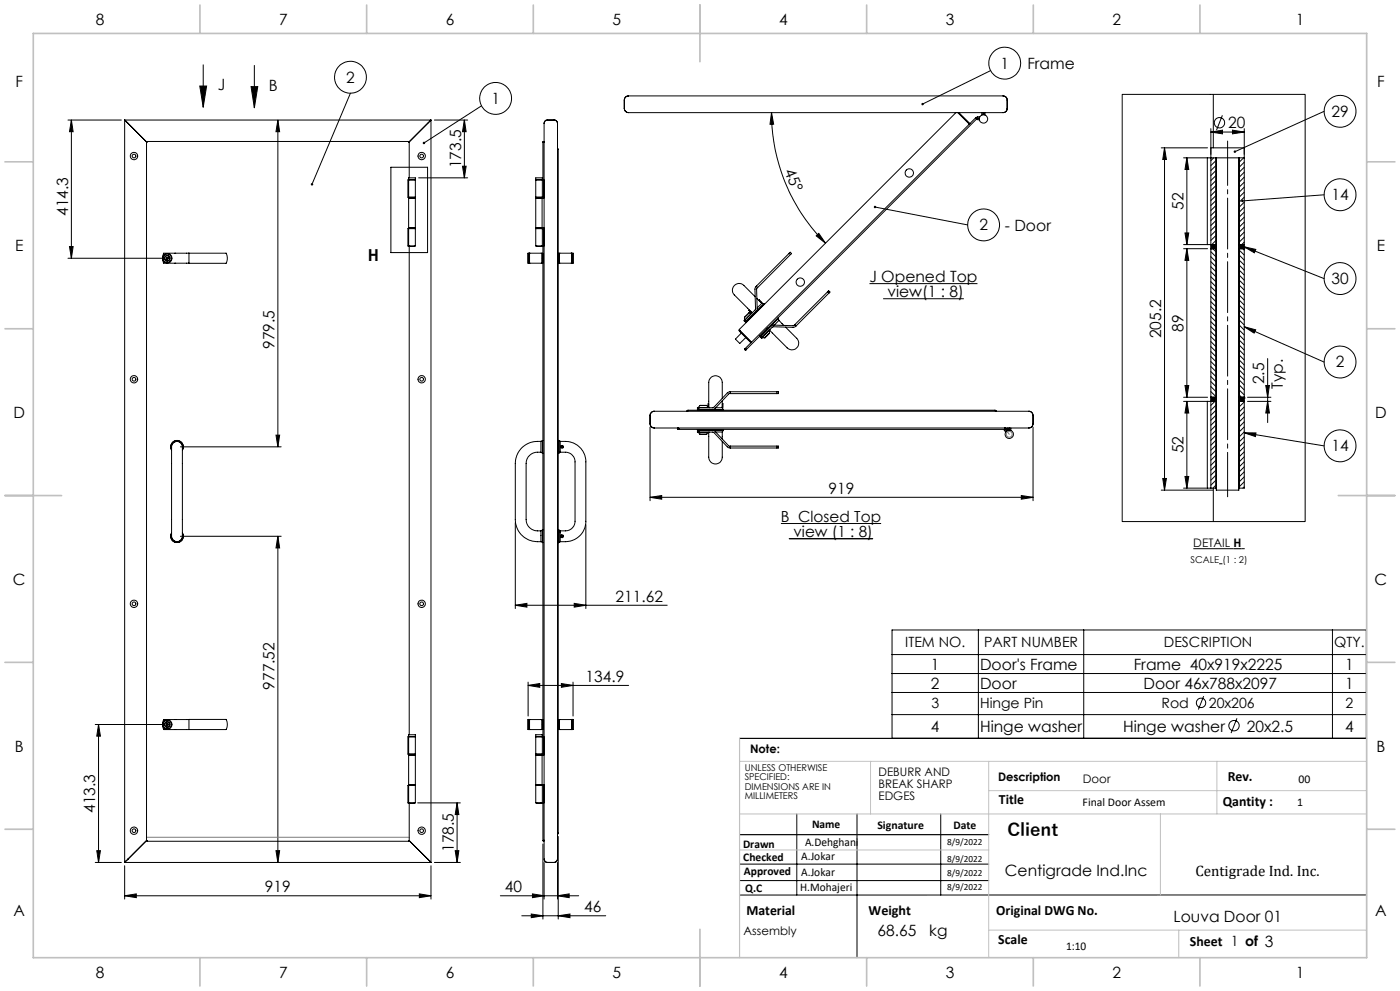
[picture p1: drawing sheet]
<svg xmlns="http://www.w3.org/2000/svg" width="420mm" height="297mm" viewBox="0 0 420 297" stroke-linecap="round" stroke-linejoin="round" font-family="sans-serif">
<g fill="none" stroke="#000" stroke-width=".3">
<path d="M61 19.4v12.7M76.3 19.6v12.7M20.4 36h16M21.4 36v41.4M21.4 36l.5 3.5h-1.1zM37.4 36l6.6 6.6M37.4 36v222.5M37.4 36h91.9M59.9 25.8h2.1l-1 6.3zM75.3 26h2l-1 6.3zM83.4 36v97.9M83.4 36l.5 3.5h-1.1z"/>
<path d="M105.1 27.9l-11.5 27.3M129.3 36l-6.6 6.6M129.3 36v222.5M130.3 36h10M139.3 36v17.3M139.3 36l.5 3.5h-1.1zM144.5 31.7l-17.3 11.2M163.6 36.2l.5-.2h2.1a1.01 1.01 0 0 1 1.1 1v220.5a1.08 1.08 0 0 1-1.1 1h-1.9a1.02 1.02 0 0 1-1.1-1v-220.5zM187.7 29l.8-.3h112.4a1.2 1.2 0 0 1 1.3 1.3v2.5a1.25 1.25 0 0 1-1.3 1.3h-112.4a1.32 1.32 0 0 1-1.2-1.3v-2.5zM231.5 33.8l.6 3.4h-1.1zM231.5 33.8a55.2 55.2 0 0 0 16.1 39.1M286.8 33.8l-65 64.9"/>
<path d="M287.3 33.8l3.5 3.4M287.4 33.8l3.4 3.3M287.7 33.8l3.3 3.2M292.7 35.3l.4 .2M292.7 35.3l-69.3 69.3M292.8 35.2a.24 .24 0 0 1 .3 0 .24 .24 0 0 1 0 .3M292.8 35.2l.1 .1M292.8 35.2l-.1 .1M292.9 35.3l.1 .1M292.9 35.3h-.1M292.9 35.4h.1M293 35.4l.1 .1"/>
<path d="M293.1 35.5l-69.3 69.4M293.8 35.6l-.6-.1-.1 .3 .7 .1M293.9 35.1l-.7-.1v.3l.6 .1M294.6 33.8v.7M295 33.8v.6M295.1 33.8v.6M295.5 33.8v.7M297.2 21.2l-20.4 10M336.7 28.3h54.8v128h-54.8zM363.3 39.6l3.4-.6v1.1zM363.3 38.6v107.7M363.3 39.6h10"/>
<path d="M364 28.3v16M366.7 34.6l-1.8 4.4M369.7 39l3.6 .6-3.6 .5zM373.3 38.6v107.7h-1.5M397.2 33.4l-26.7 12.1M117.3 50.1h11v25.6h-11zM122.6 59.4h2M122.6 59.1h2zM122.6 53.9h2zM122.6 53.3h2v20.4h-2zM122.6 53.9h-.2v5.2h.2M122.8 53.3v-10.7l-.3-.2h-78.3l-.2 .2v209.3l.2 .2h78.3l.3-.2v-11.3"/>
<path d="M125.6 53.3h14.7M138.7 49.8h1.1l-.5 3.5zM160.7 59.4h1.9M160.7 59.1h2zM160.7 53.9h2zM162.6 59.4v8.9M162.6 59.4h.6M162.7 59.4v-6.1h-2v20.4h2M162.7 53.9h.5v5.2h-.5M162.9 42.6h.3M162.9 42.6l.2-.2v.2M162.9 42.6v11.3"/>
<path d="M162.9 59.1v.3M162.9 42.6h.1M163 42.6h.1M163.1 42.6h.1M167.3 44.7l.2 .1M167.3 44.5l.2 .3M167.3 44.6l.1 .2M167.5 44.8v204.9M348.4 44.3h13.9M349.4 44.3v102.6M349.4 44.3l.5 3.5h-1.1zM355.1 47.3h18.2"/>
<path d="M356.1 47.3v26M356.1 47.3l.5 3.5h-1.1zM362.2 47.3v26M363.3 44.3h10M364.1 47.3l-.8 .9M364.8 47.3v99M364.8 57.1l-1.5 1.5M364.8 48.2l-1.5 1.4M364.8 49.6l-1.5 1.5M364.8 51.1l-1.5 1.5M364.8 52.6l-1.5 1.5M364.8 54.1l-1.5 1.5"/>
<path d="M364.8 55.6l-1.5 1.5M364.8 58.6l-1.5 1.5M364.9 47.3v99.6h6.8v-99.6M371.8 47.3v99M373.1 47.3l-1.3 1.3M373.3 48.6l-1.5 1.5M373.3 50.1l-1.5 1.5M373.3 51.6l-1.5 1.5M373.3 53.1l-1.5 1.5M373.3 54.6l-1.5 1.5M373.3 56.1l-1.5 1.5M373.3 57.6l-1.5 1.5"/>
<path d="M373.3 59.1l-1.5 1.5M397.2 58.4l-24.5 1.8M20.4 77.4h28.8M20.8 73.9h1.1l-.5 3.5zM49.1 75.9h18.7a3.4 3.4 0 0 1 0 3h-18.7a3.7 3.7 0 0 1 0-3zM50.1 77.1l.4 .3-.2 .2-.4-.2zM56.7 75.9v3M122.6 68.3h2M122.6 68.5h2zM122.6 68.5h-.2v5.2h.2M122.8 73.7v146.5M122.9 73.7h1.4"/>
<path d="M158.4 75.9v3M158.4 78.9h.5M158.4 75.9h.5M158.9 75.9v3M158.9 75.9h3.7v3h-3.7M160.7 68.5h2zM160.7 68.3h1.9M161 73.7h1.4M162.6 76h.2v2.8h-.2M162.6 68.3h.6M162.7 76v2.8zM162.7 68.5h.5v5.2h-.5"/>
<path d="M162.7 68.3v5.4M162.8 76.3h.1M162.8 78.5h.1M162.9 68.3v.2M162.9 73.7v147.1M167.5 76h.2M167.5 78.8h.2M167.6 76v2.8zM171.4 75.9h.1M171.4 78.9h.1M171.5 75.9v3M171.9 75.9v3"/>
<path d="M171.9 75.9h-4.2v3h4.2M236.7 75.9l.4-.3 .4 .4-.4 .3M236.7 75.9l.4 .4M236.7 75.9l-9.8 9.9 .4 .4M237.1 76.3l-9.8 9.9M244.9 70.7l.7-.7 2 2.9zM262.5 62.1l27.8 5.3M355.1 73.3h9.7M355.1 74.5h7.2M355.5 69.8h1.1l-.5 3.5zM356.1 74.5l.5 3.5h-1.1zM356.1 74.5v44.6"/>
<path d="M363.3 74.5h1.5M363.3 74.5h.1M363.3 79.9l1.5 1.5M363.3 78.4l1.5 1.5M363.3 76.9l1.5 1.6M363.3 75.5l1.5 1.4M363.3 74.3l.3 .2M363.3 73.7l.9 .8M363.3 73.3v.1M363.3 74l.2 .2M363.4 73.5l.1 .1M363.5 74.2l.2 .2"/>
<path d="M363.6 73.7l.1 .1M363.7 74.4l1.1 1.1M363.8 73.3h.1M363.8 73.9l.2 .2M363.9 73.4l.2 .2M364.1 74.2l.1 .1M364.1 73.3l.7 .6M364.1 73.6l.2 .2M364.3 74.4l.1 .1M364.3 73.8l.2 .2M364.4 73.3l.2 .2M364.6 74.1l.1 .1"/>
<path d="M364.7 73.6l.1 .1M364.7 73.3h.1M364.8 73.3h.1M364.8 74.5h.1M364.8 61.6l-1.5 1.5M364.8 64.6l-1.5 1.5M364.8 67.6l-1.5 1.5M364.8 72.1l-1.3 1.2 1.3 1.2M364.8 60.1l-1.5 1.5M364.8 63.1l-1.5 1.5M364.8 66.1l-1.5 1.5M364.8 69.1l-1.5 1.5"/>
<path d="M364.8 70.6l-1.5 1.5M371.8 73.3h.1M371.7 74.5h1.6M371.8 73.3h1.5M371.8 79.4l1.5 1.6M371.8 78l1.5 1.4M371.8 76.4l1.5 1.6M371.8 75l1.5 1.4M371.8 74.4l.1 .1M371.8 73.8l.7 .7M371.8 74.1l.1 .1M371.8 73.6l.2 .1"/>
<path d="M371.9 73.3l1.2 1.2M372 74.3l.1 .1M372.1 73.8l.1 .1M372.2 73.3l.1 .1M372.2 74.5h.1M372.3 74l.1 .2M372.4 73.5l.1 .1M372.5 74.2l.2 .2M372.6 73.7l.1 .1M372.7 74.4l.6 .6M372.8 73.9l.2 .2M372.9 73.4l.1 .2"/>
<path d="M373 74.2l.2 .1M373.1 73.3l.2 .2M373.1 73.6l.2 .2M373.3 74l3.4 .8-.4 1zM373.3 74l23.9 9.5M373.3 74.4h.1M373.3 60.6l-1.5 1.5M373.3 62.1l-1.5 1.5M373.3 63.6l-1.5 1.5M373.3 65.1l-1.5 1.5M373.3 66.6l-1.5 1.5M373.3 68.1l-1.5 1.5"/>
<path d="M373.3 69.6l-1.5 1.5M373.3 71.1l-1.5 1.5M373.3 72.6l-.8 .7 .8 .8M221.8 98.7l3.7 3.8M221.8 98.7v.6M221.8 99.3l3.5 3.4M221.9 98.8l-.1 .2 3.5 3.5M221.9 99.2l-.1 .1M222.4 99.8l-1.8 1.8 1.3 1.3 1.8-1.7M223.3 96.2l.3 .3M223.3 95.1h.1M223.3 95.2v.8"/>
<path d="M223.4 95.1h-.1M223.6 95.9l-.3 .3M223.6 95.9l.3 .3M223.6 96.5l.1 .1M223.7 96.6l.1 .1M223.9 96.2l-.3 .3M224.7 93l.9 .7M224.7 93l.7 .8M224.7 93h.2M224.8 93.8l-1.4 1.3M224.8 93.8l-1.5 1.4M224.8 93.8h.8"/>
<path d="M224.9 93l.5 .5M225.7 93.7l-2.4 2.5M226.1 94l.1 .1M226.2 94.1l-2.5 2.5M226.2 94.1l.1 .1M226.6 88.9l-1.5-1.4a6.2 6.2 0 0 0-3.4-2.6 2.15 2.15 0 0 0-1.9 1.8 2.15 2.15 0 0 0 1.1 2.3l4 4M226.9 85.8l-.4 .7 .2 6.2-3.1 3.2M227 89.4l.8 .7M227.3 86.1l-.3 .4 .1 6.5-3.2 3.2M227.8 90l.7 .7M227.8 90v.1M227.8 90.2l.5 .5"/>
<path d="M227.8 89.9v.1M228.5 90.7v.2M229.1 91.1l-2.9 2.9M229.2 91.1l-.6-.2-1.4 1.4M229.2 91l-3 3.1M229.2 91l.1 .2M230.1 98.5v.1M230.5 98.4l-2.5 2.5M230.5 98.4h-.2l-2.2 2.2-.2 .2 .1 .1M230.5 98.4l.1 .1M230.8 99.8l-1.4 1.4M230.8 99l.1 .8"/>
<path d="M230.9 99.8l-1.5 1.4h-.8M230.9 98.8l-2.5 2.5M233.4 95.2l.1 .2M233.5 95.4l-3 3M233.5 95.4l.2 .6M233.7 96l1.5 1.5M233.7 96l-1.4 1.4M235.7 98l1.1 1.2a8.7 8.7 0 0 1 2.8 3.4 2.13 2.13 0 0 1-1.6 2.2 2.13 2.13 0 0 1-2.4-1.1l-4.7-4.7M238.4 97.3l-.3 .3-6.4-.1-3.3 3.2M248.3 87.5l.3-.4 .4 .4-.3 .3M248.3 87.5l-9.9 9.8 .4 .4M248.3 87.5l.4 .3"/>
<path d="M248.7 87.8l-10.2 10.2-6.6-.1-3.2 3.1M260.8 85h32.4M264.9 89.5h24.3M363.3 99.4l1.5 1.5M363.3 94.9l1.5 1.5M363.3 91.9l1.5 1.5M363.3 84.4l1.5 1.5M363.3 81.4l1.5 1.5M363.3 97.9l1.5 1.5M363.3 96.4l1.5 1.5M363.3 93.4l1.5 1.5M363.3 90.4l1.5 1.5"/>
<path d="M363.3 88.9l1.5 1.5M363.3 87.4l1.5 1.5M363.3 85.9l1.5 1.5M363.3 82.9l1.5 1.5M371.8 98.9l1.5 1.5M371.8 97.4l1.5 1.5M371.8 95.9l1.5 1.5M371.8 94.4l1.5 1.5M371.8 92.9l1.5 1.5M371.8 91.4l1.5 1.5M371.8 89.9l1.5 1.5M371.8 88.4l1.5 1.5"/>
<path d="M371.8 86.9l1.5 1.5M371.8 85.4l1.5 1.5M371.8 84l1.5 1.4M371.8 82.4l1.5 1.6M371.8 81l1.5 1.4M373.3 97.9l3.4 .9-.5 1zM373.3 97.9l23.9 10.6M216.7 119.4v-2.1a6 6 0 0 0-.7-4.2 2.17 2.17 0 0 0-2.5-.1 2.17 2.17 0 0 0-.9 2.5l-.1 5.5M219.1 117.4l-.8 .3-4.3 4.5h-4.3M219.1 117.9l-.4 .1-4.5 4.6-4.5 .1M223.4 104.6v.3h.4M223.4 104.6l.2 .1"/>
<path d="M223.5 104.5l.3 .4M223.6 104.7l.1 .1M223.6 104.6v.1M223.7 104.7h.1M223.7 104.7v.1M223.7 104.8l.1 .1M228 100.9l.1 .1M228.1 101l.3 .3M228.1 100.5h.1M228.4 100.7l-.3 .3M228.4 100.7l.3 .3M228.7 101l-.3 .3"/>
<path d="M233.1 117.4h.4v.6h-.4M233.1 117.4h-14v.6h14M233.1 117.4v.6M355.1 119.1h7.2M355.5 115.5h1.1l-.5 3.6zM363.3 119.1h1.5M363.3 105.4l1.5 1.5M363.3 102.4l1.5 1.5M363.3 118.8l.2 .3M363.3 117.4l1.5 1.4M363.3 115.8l1.5 1.6M363.3 114.4l1.5 1.4"/>
<path d="M363.3 112.9l1.5 1.5M363.3 111.4l1.5 1.5M363.3 109.9l1.5 1.5M363.3 108.4l1.5 1.5M363.3 106.9l1.5 1.5M363.3 103.9l1.5 1.5M363.3 100.9l1.5 1.5M363.3 119.1l1.2 1.2-1.2 1.2M363.3 119.7l.5 .6M363.3 119.4l.1 .2M363.5 119.6l.1 .2M363.5 119.1l.2 .2"/>
<path d="M363.7 119.9l.1 .1M363.7 119.3l.2 .2M363.7 119.1l1.1 .9M364 119.6l.1 .1M364.1 119.1l.1 .1M364.2 119.8l.1 .1M364.3 119.3l.1 .1M364.3 119.1l.5 .3M364.5 119.5l.2 .1M364.7 119.1h.1M364.7 119.7h.1M364.8 119.1h.1"/>
<path d="M371.7 119.1h1.6M371.8 118.4l.6 .7M371.8 116.9l1.5 1.5M371.8 115.4l1.5 1.5M371.8 113.9l1.5 1.5M371.8 112.4l1.5 1.5M371.8 110.9l1.5 1.5M371.8 109.4l1.5 1.5M371.8 107.9l1.5 1.5M371.8 106.4l1.5 1.5M371.8 104.9l1.5 1.5M371.8 103.4l1.5 1.5"/>
<path d="M371.8 101.9l1.5 1.5M371.8 100.4l1.5 1.5M371.8 119.9l.4 .4M371.8 119.3l1 1M371.8 119.6h.1M371.8 119.1h.1M371.9 119.7l.2 .2M372 119.2l.1 .1M372.1 119.1l1.2 1.1M372.1 119.9l.2 .2M372.2 119.4l.2 .2M372.4 119.6l.2 .2"/>
<path d="M372.5 119.1l.2 .2M372.7 119.9l.1 .1M372.7 119.3l.2 .2M372.7 119.1l.6 .5M373 119.6l.1 .1M373 119.1l.2 .1M373.2 119.8l.1 .1M373.3 119.3h.1M374.3 119.1h7M379.7 115.5h1.1l-.5 3.6zM380.3 107.5v19.1M51.4 134.8a1.9 1.9 0 0 1 1.7-2.8 1.9 1.9 0 0 1 1.6 2.9"/>
<path d="M51.4 134.8l.1 .1M51.5 134.2a1.65 1.65 0 0 1 1.6-1.9 1.65 1.65 0 0 1 1.6 1.9M51.5 134.8a1.87 1.87 0 0 1 1.6-2.8 1.87 1.87 0 0 1 1.6 2.8M51.8 132.9a1.77 1.77 0 0 1 2.3-.2 1.77 1.77 0 0 1 .6 2.1v23.8a4 4 0 0 1-.7 3.5 1.81 1.81 0 0 1-2.1-.3 1.81 1.81 0 0 1-.4-2v-23.8a5.6 5.6 0 0 1 .3-3.1zM54.1 133.9h30.2M82.8 130.4h1.1l-.5 3.5zM162.3 135.5a3.9 3.9 0 0 0-3.6 1.2l-.6 .8-.3 1.4v16.8a3.4 3.4 0 0 0 3.4 3.4h1.1M162.3 132.3a6.7 6.7 0 0 0-7.7 6.6v16.8a6.8 6.8 0 0 0 7.7 6.6M162.3 132.3l.4-.3v3.8l-.4-.2zM162.9 132v3.8M167.5 132h.1v3.8h-.1M167.6 132a1.14 1.14 0 0 1 .5 1.5v2.1l-.5 .2z"/>
<path d="M168.1 135.5h1.6a2.89 2.89 0 0 1 2.8 2.9v17.8a2.89 2.89 0 0 1-2.8 2.9h-1.6M168.1 132.3h1.6a6.1 6.1 0 0 1 6.1 6.1v17.8a6.1 6.1 0 0 1-6.1 6.1h-1.6M168.5 133.9l.1 .1M168.6 133.8v.1M168.6 133.9h.1M168.6 133.8h.1M168.6 134h.1M168.6 133.9v.1M168.7 133.8h.1M168.7 133.8v.1M168.7 133.8l-.1 .1M168.7 133.9h.1"/>
<path d="M168.7 133.9v.1M168.7 133.9l-.1 .1M168.7 134h-.1M195 128v22.1M195.5 123.5l.6-.2h112.5a1.25 1.25 0 0 1 1.3 1.2v2.5a1.32 1.32 0 0 1-1.3 1.3h-112.3a1.32 1.32 0 0 1-1.3-1.3v-2.5zM203.4 128.4l-.1-.1-.1 .2 .2 .2M203.4 128.4v.1M203.4 128.7h98.1M203.4 128.5v.2M203.4 128.4h.1M203.5 128.5h.1M203.5 128.5h-.1"/>
<path d="M203.5 128.3l-.1 .4M206.3 123.1l-.1 .2M206.4 122.9l-.1 .4M206.4 122.9l-.3 .4M206.4 122.9h92.1M209.2 129h.5M209.2 129.5h.5M209.2 122.7h.5M209.2 122.2h.5M209.2 128.9h3.6zM209.2 122.8h3.6zM209.4 129.6l.6 .5h2"/>
<path d="M209.6 128.7h.1M209.7 129l4.6 .1 4.5 4.6h14.3M209.7 129.5h4.4l4.1 4.4 .5 .3 14.4 .1M209.7 122.2v.5M209.7 129v.5M210 130.1h2M210 121.5h2M210 121.5h.1M212 121.5h-2l-.6 .6M212 121.5h.1M212 121.5l.5 .6M212.4 128.7h.1"/>
<path d="M212.5 122.1h.1M212.5 121v1.1M212.5 121l-.1 1M212.5 122.1l.1-.2v.2M212.5 129.6l-.5 .5M212.6 129.6v4.3a8.1 8.1 0 0 0 .5 4.4 2.11 2.11 0 0 0 2.6 .4 2.11 2.11 0 0 0 1-2.5v-3.9M212.6 121.2v.7M212.8 129a.66 .66 0 0 0-1.1-.3h-2.5v.9l3.6-.1M212.8 122.2l-3.6-.1v.8M212.8 122.8h4.2v.1M212.8 128.9h4.2l-.3 .6M212.8 122.7v.2"/>
<path d="M214.7 122.2h2M214.7 129.5h2M216.7 129.5v2.1M216.7 121.2v.7M216.7 120.1l.1 .9M216.7 122.2l.3 .6h-4.2M216.8 121v1.1M216.8 122.1l-.1-.2v.3M217 128.7v.2h-4.2M219.1 133.7v.6M233.1 133.7h.4v.6h-.4M233.1 133.7v.6"/>
<path d="M298.5 122.9l.1 .4M298.5 122.9l.4 .4M298.6 123.1l.2 .2M301.4 128.3l.1 .4M301.4 128.5h.1M301.4 128.4h.1M301.5 128.4h.2l-.2 .3M301.5 128.4v.1M301.5 128.5v.2M301.9 129.2l-.3-.5-.3 .2 .4 .6M302.3 128.3v.5M302.4 129l-.4-.6-.3 .2 .4 .5"/>
<path d="M302.7 128.3v.6M302.9 128.3v.6M303.2 128.3v.7M309.9 128v22.1M355.1 120.3h9.7M356.1 120.3l.5 3.5h-1.1zM356.1 120.3v26M362.2 120.3v26M363.3 120v.1M363.4 120.2l.1 .1M363.9 120.1l.2 .1M364.4 120l.2 .2"/>
<path d="M364.7 120.2v.1M364.8 120.3h.1M364.8 127.5l-1.5 1.5M364.8 130.5l-1.5 1.5M364.8 131.9l-1.5 1.6M364.8 134.9l-1.5 1.6M364.8 137.9l-1.5 1.5M364.8 121.5l-1.5 1.5M364.8 123l-1.5 1.5M364.8 124.5l-1.5 1.5M364.8 126l-1.5 1.5M364.8 129l-1.5 1.5"/>
<path d="M364.8 133.5l-1.5 1.4M364.8 136.5l-1.5 1.4M364.8 139.4l-1.5 1.5M371.8 120.3h.1M371.8 120.3h1.5M371.8 120.2v.3M372.4 120.2l.1 .1M372.9 120.1l.1 .1M373.3 129.7h3.5l-.2 1.1zM373.3 129.7l23.9 3.9M373.3 120.5l-1.5 1.5M373.3 122l-1.5 1.5"/>
<path d="M373.3 123.4l-1.5 1.6M373.3 125l-1.5 1.4M373.3 126.4l-1.5 1.5M373.3 127.9l-1.5 1.5M373.3 129.4l-1.5 1.5M373.3 130.9l-1.5 1.5M373.3 132.4l-1.5 1.5M373.3 133.9l-1.5 1.5M373.3 135.4l-1.5 1.5M373.3 136.9l-1.5 1.5M373.3 138.4l-1.5 1.5M373.3 139.9l-1.5 1.5"/>
<path d="M374.3 120.3h7M380.3 120.3l.5 3.5h-1.1zM51.5 159.7l-.3 1.3M51.5 159.8l-.2 1.2M54.7 159.7a1.9 1.9 0 0 1-.9 2.8 1.9 1.9 0 0 1-2.6-1.5M54.7 159.8a1.86 1.86 0 0 1-1 2.7 1.86 1.86 0 0 1-2.4-1.5M154.6 156.7v25.7M162.3 159.1v3.2M162.7 158.8l.2 3.8M162.7 158.9v3.7l-.4-.3M162.7 158.8h.2M162.7 158.9l-.4 .2"/>
<path d="M167.5 158.8h.1M167.6 158.8v3.8h-.1M167.6 158.9v3.7l.5-.3M167.6 158.9l.5 .2M168.1 159.1v3.2M175.8 157.2v25.2M195 149l3.5-.5v1.1zM195 149h114.9M234.3 156.9h30M306.4 148.5l3.5 .5-3.5 .6zM348.4 146.9h15.5M348.8 143.4h1.1l-.5 3.5z"/>
<path d="M355.1 146.3h9.7M355.5 142.8h1.1l-.5 3.5zM364 146.3v10M364.8 146.3h.1M364.8 142.4l-1.5 1.5M364.8 145.4l-.9 .9M364.8 140.9l-1.5 1.5M364.8 143.9l-1.5 1.5M371.7 146.3h.1M373.3 141.4l-1.5 1.5M373.3 142.9l-1.5 1.5M373.3 144.4l-1.5 1.5"/>
<path d="M373.3 145.9l-.4 .4M51.5 160.4a1.64 1.64 0 0 0 1.6 1.9 1.64 1.64 0 0 0 1.6-1.9M54.1 160.7h30.2M83.4 160.7l.5 3.5h-1.1zM83.4 160.7v97.8M168.5 160.7h.1M168.6 160.7h.1M168.5 160.7l.1 .1M168.6 160.8h.1M168.6 160.7v.1M168.6 160.6h.1M168.7 160.6v.1"/>
<path d="M168.7 160.6l-.1 .1M168.7 160.7h.1M168.7 160.8h.1M168.7 160.7v.1M168.7 160.8h-.1M168.7 160.7h.1l-.2 .1M236.7 161.4h25.1M236.8 161.5h25M358 164.4h12M365.7 169h1M372.4 164.4h1M154.6 181.4l3.5-.6v1.2z"/>
<path d="M154.6 181.4h45.6M172.3 180.8l3.5 .6-3.5 .6zM267.6 188.8h142.3v32.5h-142.3zM267.6 196.2h142.3M293.5 188.8v32.5M325.1 188.8v32.5M399.7 188.8v32.5M28.6 217.1h20.6M29.6 217.1v41.4M29.6 217.1l.5 3.5h-1.1zM49.1 215.6h18.7a3.4 3.4 0 0 1 0 3h-18.7a3.7 3.7 0 0 1 0-3zM50.1 216.9l.4 .2-.2 .3-.4-.3z"/>
<path d="M56.7 215.6v3M158.4 205.4l3.5-.5v1.1zM158.4 204.4v10.2M158.4 205.4h30.2M158.4 215.6v3M158.4 218.6h.5M158.4 215.6h.5M158.9 215.6v3M158.9 215.6h3.7v3h-3.7M162.6 215.7h.2v2.8h-.2M162.7 215.7v2.8zM162.8 216h.1"/>
<path d="M162.8 218.3h.1M167.5 215.7h.2M167.5 218.5h.2M167.6 215.7v2.8zM168.4 204.9l3.5 .5-3.5 .6zM171.4 218.6h.1M171.4 215.6h.1M171.5 215.6v3M171.9 215.6v3M171.9 204.4v10.2M171.9 215.6h-4.2v3h4.2M267.6 201.9h142.3"/>
<path d="M267.6 207.5h142.3M267.6 214.2h142.3M361.1 208.6l-1.6 4.1M371.1 215.3l-1.8 4.4M122.6 235.2h2M122.6 235.4h2zM122.6 226h2zM122.6 226.3h2M122.6 220.8h2zM122.6 220.2h2v20.4h-2zM122.6 235.4h-.2v5.2h.2M122.6 220.8h-.2v5.2h.2"/>
<path d="M160.7 235.4h2zM160.7 235.2h1.9zM160.7 226.3h1.9M160.7 226h2zM160.7 220.8h2zM162.6 226.3v8.9M162.6 235.2h.6M162.6 226.3h.6M162.7 226.3v-6.1h-2v20.4h2M162.7 235.4h.5v5.2h-.5M162.7 220.8h.5v5.2h-.5M162.7 235.2v5.4"/>
<path d="M162.9 226v.3M162.9 235.2v.2M28.6 258.5h7.8M29 254.9h1.1l-.5 3.6zM37.4 259.5v9.9M37.4 258.5h91.9M44 251.9l-6.6 6.6M82.8 254.9h1.1l-.5 3.6zM122.7 251.9l6.6 6.6M122.9 240.6h1.4M125.3 240.6h12.8M129.3 259.5v9.9"/>
<path d="M130.3 258.5h7.8M136.6 254.9h1.1l-.6 3.6zM137.1 240.6l.6 3.5h-1.1zM137.1 240.6v17.9M161 240.6h1.4M162.9 251.9l.2 .2v-.2M162.9 240.6v11.3M162.9 252.9v22.5M162.9 251.9h.1M163 251.9h.1M163.1 251.9h.1M163.1 251.9h-.1"/>
<path d="M163.2 258.5v10.9M163.2 251.8l-.3 .1M167.3 258.5v10.9M167.4 249.8l-.1 .1M167.5 249.7l-.2 .1M167.5 249.7l-.2 .3M167.5 250.7v24.7M221.9 259h74.7M239 243.9v24.3M257.1 243.9v43.1M282.2 243.9v24.3M37.4 268.5l3.5-.6v1.1z"/>
<path d="M37.4 268.5h91.9M125.8 267.9l3.5 .6-3.5 .5zM150.1 268.5h23.5M156.5 274.5h25.2M159.4 273.9l3.5 .6-3.5 .5zM159.7 267.9l3.5 .6-3.5 .5zM167.3 268.5l3.4-.6v1.1zM167.5 274.5l3.5-.6v1.1zM221.9 263.9h74.7M410 268.2h-188.1"/>
<circle cx="301.4" cy="18.9" r="4.8"/>
<circle cx="105.1" cy="23.1" r="4.8"/>
<circle cx="148.7" cy="29.5" r="4.8"/>
<circle cx="295" cy="35.7" r="1.24"/>
<circle cx="365.8" cy="36.8" r="1.55"/>
<circle cx="402" cy="33.4" r="4.8"/>
<circle cx="40.2" cy="46.8" r="1.11"/>
<circle cx="40.2" cy="46.8" r=".55"/>
<circle cx="126.5" cy="46.8" r=".55"/>
<circle cx="126.5" cy="46.8" r="1.09"/>
<circle cx="272.8" cy="51.8" r="1.25"/>
<circle cx="402" cy="58.4" r="4.8"/>
<circle cx="50.2" cy="77.4" r=".81"/>
<circle cx="50.2" cy="77.4" r="1.25"/>
<circle cx="50.2" cy="77.4" r=".78"/>
<circle cx="50.2" cy="77.4" r=".24"/>
<circle cx="50.2" cy="77.4" r="1.39"/>
<circle cx="295.1" cy="67.4" r="4.8"/>
<circle cx="240.1" cy="84.5" r="1.25"/>
<circle cx="402" cy="83.5" r="4.8"/>
<circle cx="40.2" cy="113.7" r="1.11"/>
<circle cx="40.2" cy="113.7" r=".55"/>
<circle cx="126.5" cy="113.7" r=".55"/>
<circle cx="126.5" cy="113.7" r="1.1"/>
<circle cx="402" cy="108.5" r="4.8"/>
<circle cx="168.6" cy="133.9" r=".41"/>
<circle cx="302.8" cy="130.2" r="1.25"/>
<circle cx="402" cy="133.6" r="4.8"/>
<circle cx="168.6" cy="160.7" r=".42"/>
<circle cx="40.2" cy="181" r="1.11"/>
<circle cx="40.2" cy="181" r=".55"/>
<circle cx="126.5" cy="181" r=".55"/>
<circle cx="126.5" cy="181" r="1.09"/>
<circle cx="50.2" cy="217.1" r=".81"/>
<circle cx="50.2" cy="217.1" r="1.25"/>
<circle cx="50.2" cy="217.1" r=".25"/>
<circle cx="50.2" cy="217.1" r=".78"/>
<circle cx="50.2" cy="217.1" r="1.39"/>
<circle cx="360.3" cy="210.6" r="1.41"/>
<circle cx="370.2" cy="217.5" r="1.55"/>
<circle cx="40.2" cy="249" r=".55"/>
<circle cx="40.2" cy="249" r="1.1"/>
<circle cx="126.5" cy="249" r=".55"/>
<circle cx="126.5" cy="249" r="1.1"/>
</g>
<path d="M370 164.4h2.4" fill="none" stroke="#000" stroke-width=".33"/>
<g fill="none" stroke="#808080" stroke-width=".3">
<path d="M301.5 128.5l1.3 1.7M44 250.9h78.8"/>
<circle cx="302.8" cy="130.2" r=".87"/>
</g>
<path d="M368.3 148.9v-106.6" fill="none" stroke="#000" stroke-width=".3" stroke-dasharray="15.2 1.3 1.3 1.3" stroke-dashoffset="1.9"/>
<path d="M221.9 221.3h188.1M221.9 250.2h74.7" fill="none" stroke="#000" stroke-width=".35"/>
<path d="M221.9 228.2h188.1M261.2 228.2v15.7M296.6 228.2v58.8M296.6 237h113.4M365.1 228.2v15.7M221.9 243.9h188.1M221.9 254.7h74.7M348.1 243.9v24.3M296.6 278.8h113.4M353.6 278.8v8.2" fill="none" stroke="#c0c0c0" stroke-width=".3"/>
<path d="M221.9 221.3v65.7" fill="none" stroke="#c0c0c0" stroke-width=".35"/>
<g fill="none" stroke="#c0c0c0" stroke-width=".5">
<path d="M10 10h400v277h-400zM60 1.5v8.5M110 1.5v8.5M160 1.5v8.5M210 1.5v17M260 1.5v8.5M310 1.5v8.5M360 1.5v8.5M1.5 48.5h8.5M410 48.5h8.5M1.5 98.5h8.5M410 98.5h8.5"/>
<path d="M1.5 148.5h17M401.5 148.5h17M1.5 198.5h8.5M410 198.5h8.5M1.5 248.5h8.5M410 248.5h8.5M210 278.5v17M60 287v8.5M110 287v8.5M160 287v8.5M260 287v8.5M310 287v8.5"/>
<path d="M360 287v8.5"/>
</g>
<g fill="#000">
<path d="M21.4 36l.5 3.5h-1.1zM20.8 73.9h1.1l-.5 3.5zM83.4 36l.5 3.5h-1.1zM82.8 130.4h1.1l-.5 3.5zM139.3 36l.5 3.5h-1.1zM138.7 49.8h1.1l-.5 3.5zM349.4 44.3l.5 3.5h-1.1zM348.8 143.4h1.1l-.5 3.5zM356.1 47.3l.5 3.5h-1.1zM355.5 69.8h1.1l-.5 3.5z"/>
<path d="M75.3 26h2l-1 6.3zM59.9 25.8h2.1l-1 6.3z"/>
<path d="M231.5 33.8l.6 3.4h-1.1zM244.9 70.7l.7-.7 2 2.9z"/>
<path d="M276.5 30.9l-.1 .5 .4-.2-.4 .2a.38 .38 0 0 0 .6 .1 .38 .38 0 0 0 .1-.5 .38 .38 0 0 0-.6-.1zM262.3 61.7l-.2 .3 .4 .1-.4-.1a.36 .36 0 0 0 .5 .4 .36 .36 0 0 0 .2-.5 .36 .36 0 0 0-.5-.2z"/>
<path d="M369.7 39l3.6 .6-3.6 .5zM363.3 39.6l3.4-.6v1.1z"/>
<path d="M93.3 55l.1 .6 .2-.4-.1 .4a.36 .36 0 0 0 .5-.4 .36 .36 0 0 0-.7-.2zM126.9 42.6v.4l.3-.1-.3 .1a.36 .36 0 0 0 .5 .1 .36 .36 0 0 0 0-.5 .36 .36 0 0 0-.5 0z"/>
<path d="M370.2 45.2l-.1 .4 .4-.1-.4 .1a.37 .37 0 0 0 .6 .2 .37 .37 0 0 0 0-.6 .37 .37 0 0 0-.5 0zM372.5 59.9l-.2 .4 .4-.1-.4 .1a.37 .37 0 0 0 .5 .3 .37 .37 0 0 0 .2-.5 .37 .37 0 0 0-.5-.2zM373.3 74l3.4 .8-.4 1zM373.3 97.9l3.4 .9-.5 1zM373.3 129.7h3.5l-.2 1.1z"/>
<path d="M356.1 74.5l.5 3.5h-1.1zM355.5 115.5h1.1l-.5 3.6z"/>
<path d="M380.3 120.3l.5 3.5h-1.1zM379.7 115.5h1.1l-.5 3.6z"/>
<path d="M195 149l3.5-.5v1.1zM306.4 148.5l3.5 .5-3.5 .6z"/>
<path d="M355.5 142.8h1.1l-.5 3.5zM356.1 120.3l.5 3.5h-1.1z"/>
<path d="M172.3 180.8l3.5 .6-3.5 .6zM154.6 181.4l3.5-.6v1.2z"/>
<path d="M158.4 205.4l3.5-.5v1.1zM168.4 204.9l3.5 .5-3.5 .6z"/>
<path d="M29 254.9h1.1l-.5 3.6zM29.6 217.1l.5 3.5h-1.1zM82.8 254.9h1.1l-.5 3.6zM83.4 160.7l.5 3.5h-1.1zM136.6 254.9h1.1l-.6 3.6zM137.1 240.6l.6 3.5h-1.1z"/>
<path d="M37.4 268.5l3.5-.6v1.1zM125.8 267.9l3.5 .6-3.5 .5z"/>
<path d="M159.4 273.9l3.5 .6-3.5 .5zM167.5 274.5l3.5-.6v1.1z"/>
<path d="M167.3 268.5l3.4-.6v1.1zM159.7 267.9l3.5 .6-3.5 .5z"/>
</g>
<text font-size="5.3" x="302.2" y="250.7">Client</text>
<text font-size="4.9" x="110.3" y="78.2">H</text>
<g font-size="4.7">
<text x="28.7" y="7.6">8</text>
<text x="83.7" y="7.6">7</text>
<text x="133.7" y="7.6">6</text>
<text x="183.7" y="7.6">5</text>
<text x="233.7" y="7.6">4</text>
<text x="283.7" y="7.6">3</text>
<text x="333.7" y="7.6">2</text>
<text x="388.7" y="7.6">1</text>
<text x="300.1" y="20.5">1</text>
<text x="308.2" y="20.7">Frame</text>
<text x="4.6" y="26.1">F</text>
<text x="65.3" y="27">J</text>
<text x="80.7" y="27.2">B</text>
<text x="103.9" y="24.8">2</text>
<text x="413.1" y="26.1">F</text>
<text x="147.4" y="31.1">1</text>
<text x="399.5" y="35">29</text>
<text x="368.4" y="38.5">20</text>
<text x="138.3" y="50.4" transform="rotate(-90 138.3 50.4)">173.5</text>
<text x="235.3" y="51.3" transform="rotate(67 235.3 51.3)">45°</text>
<text x="399.5" y="60">14</text>
<text x="20.4" y="64.7" transform="rotate(-90 20.4 64.7)">414.3</text>
<text x="355.1" y="62.9" transform="rotate(-90 355.1 62.9)">52</text>
<text x="293.8" y="69">2</text>
<text x="301.5" y="69.2">- Door</text>
<text x="4.5" y="75.3">E</text>
<text x="413" y="75.3">E</text>
<text x="260.8" y="84.5">J Opened Top</text>
<text x="266.2" y="89">view(1 : 8)</text>
<text x="399.5" y="85.1">30</text>
<text x="348.4" y="101.4" transform="rotate(-90 348.4 101.4)">205.2</text>
<text x="355.1" y="99.4" transform="rotate(-90 355.1 99.4)">89</text>
<text x="82.4" y="104.6" transform="rotate(-90 82.4 104.6)">979.5</text>
<text x="400.7" y="110.1">2</text>
<text x="379.2" y="115.2" transform="rotate(-90 379.2 115.2)">2.5</text>
<text x="384.8" y="116.5" transform="rotate(-90 384.8 116.5)">Typ.</text>
<text x="4" y="125.3">D</text>
<text x="412.5" y="125.3">D</text>
<text x="355.1" y="135.9" transform="rotate(-90 355.1 135.9)">52</text>
<text x="399.5" y="135.2">14</text>
<text x="248.6" y="148">919</text>
<text x="3.9" y="175.3">C</text>
<text x="412.4" y="175.3">C</text>
<text x="184.7" y="180.4">211.62</text>
<text x="279.3" y="200.7">1</text>
<text x="294" y="200.7">Door's Frame</text>
<text x="340.1" y="200.7">Frame 40x919x2225</text>
<text x="403.5" y="200.7">1</text>
<text x="82.4" y="206.7" transform="rotate(-90 82.4 206.7)">977.52</text>
<text x="175.7" y="204.4">134.9</text>
<text x="279.3" y="206.3">2</text>
<text x="294" y="206.3">Door</text>
<text x="343.1" y="206.3">Door 46x788x2097</text>
<text x="403.5" y="206.3">1</text>
<text x="279.3" y="219.2">4</text>
<text x="294" y="219.2">Hinge washer</text>
<text x="336.9" y="219.2">Hinge washer</text>
<text x="374.1" y="219.2">20x2.5</text>
<text x="403.5" y="219.2">4</text>
<text x="4.4" y="225.3">B</text>
<text x="412.9" y="225.3">B</text>
<text x="28.6" y="243.6" transform="rotate(-90 28.6 243.6)">413.3</text>
<text x="136.1" y="255.3" transform="rotate(-90 136.1 255.3)">178.5</text>
<text x="301.5" y="262.6">Centigrade Ind.Inc</text>
<text x="79.5" y="267.4">919</text>
<text x="151.4" y="267.4">40</text>
<text x="4" y="274.6">A</text>
<text x="175.3" y="273.4">46</text>
<text x="412.5" y="274.6">A</text>
<text x="263.3" y="280.5">68.65</text>
<text x="278.8" y="280.5">kg</text>
<text x="352.1" y="276.4">Louva Door 01</text>
<text x="28.7" y="293.1">8</text>
<text x="83.7" y="293.1">7</text>
<text x="133.7" y="293.1">6</text>
<text x="183.7" y="293.1">5</text>
<text x="233.7" y="293.1">4</text>
<text x="283.7" y="293.1">3</text>
<text x="333.7" y="293.1">2</text>
<text x="388.7" y="293.1">1</text>
</g>
<g font-size="4.6">
<text x="234.3" y="156.4">B Closed Top</text>
<text x="238" y="161">view (1 : 8)</text>
</g>
<text font-size="4.5" x="358.6" y="262.6">Centigrade Ind. Inc.</text>
<g font-size="4.2">
<text x="271.5" y="194">ITEM NO.</text>
<text x="295.2" y="194">PART NUMBER</text>
<text x="349.2" y="194">DESCRIPTION</text>
<text x="400.2" y="194">QTY.</text>
<text x="279.4" y="212.2">3</text>
<text x="294" y="212.2">Hinge Pin</text>
<text x="348.5" y="212.2">Rod</text>
<text x="362.7" y="212.2">20x206</text>
<text x="403.7" y="212.2">2</text>
<text x="368.3" y="234.1">Rev.</text>
<text x="299.7" y="240.9">Title</text>
<text x="366.8" y="241.6">Qantity :</text>
<text x="223.9" y="274.2">Material</text>
<text x="260.6" y="274.2">Weight</text>
<text x="298.9" y="274.2">Original DWG No.</text>
<text x="299.5" y="282.8">Scale</text>
<text x="357" y="283.6">Sheet 1 of 3</text>
</g>
<g font-size="3.5">
<text x="358" y="164.1">DETAIL H</text>
<text x="225" y="225.7">Note:</text>
<text x="263.6" y="232.6">DEBURR AND</text>
<text x="263.6" y="236.1">BREAK SHARP</text>
<text x="263.6" y="239.7">EDGES</text>
<text x="299.4" y="234.1">Description</text>
<text x="324.9" y="234.7">Door</text>
<text x="389.6" y="234.7">00</text>
<text x="324.8" y="241.6">Final Door Assem</text>
<text x="389.2" y="241.6">1</text>
<text x="243.6" y="248.1">Name</text>
<text x="263.2" y="248.5">Signature</text>
<text x="286" y="248.5">Date</text>
<text x="222.9" y="254">Drawn</text>
<text x="240.4" y="257.8">A.Jokar</text>
<text x="241.5" y="253.6">A.Dehghani</text>
<text x="223" y="258.1">Checked</text>
<text x="223.2" y="262.1">Approved</text>
<text x="240.4" y="262.4">A.Jokar</text>
<text x="223.6" y="267.4">Q.C</text>
<text x="240.1" y="267.1">H.Mohajeri</text>
<text x="223.1" y="280.2">Assembly</text>
<text x="319.8" y="284.6">1:10</text>
</g>
<g font-size="2.8">
<text x="357.1" y="168.6">SCALE (1 : 2)</text>
<text x="223.4" y="231">UNLESS OTHERWISE</text>
<text x="223.4" y="233.8">SPECIFIED:</text>
<text x="223.4" y="236.7">DIMENSIONS ARE IN</text>
<text x="223.4" y="239.5">MILLIMETERS</text>
<text x="284.2" y="253.2">8/9/2022</text>
<text x="284.2" y="258.4">8/9/2022</text>
<text x="284.2" y="262.7">8/9/2022</text>
<text x="284.2" y="266.6">8/9/2022</text>
</g>
</svg>
